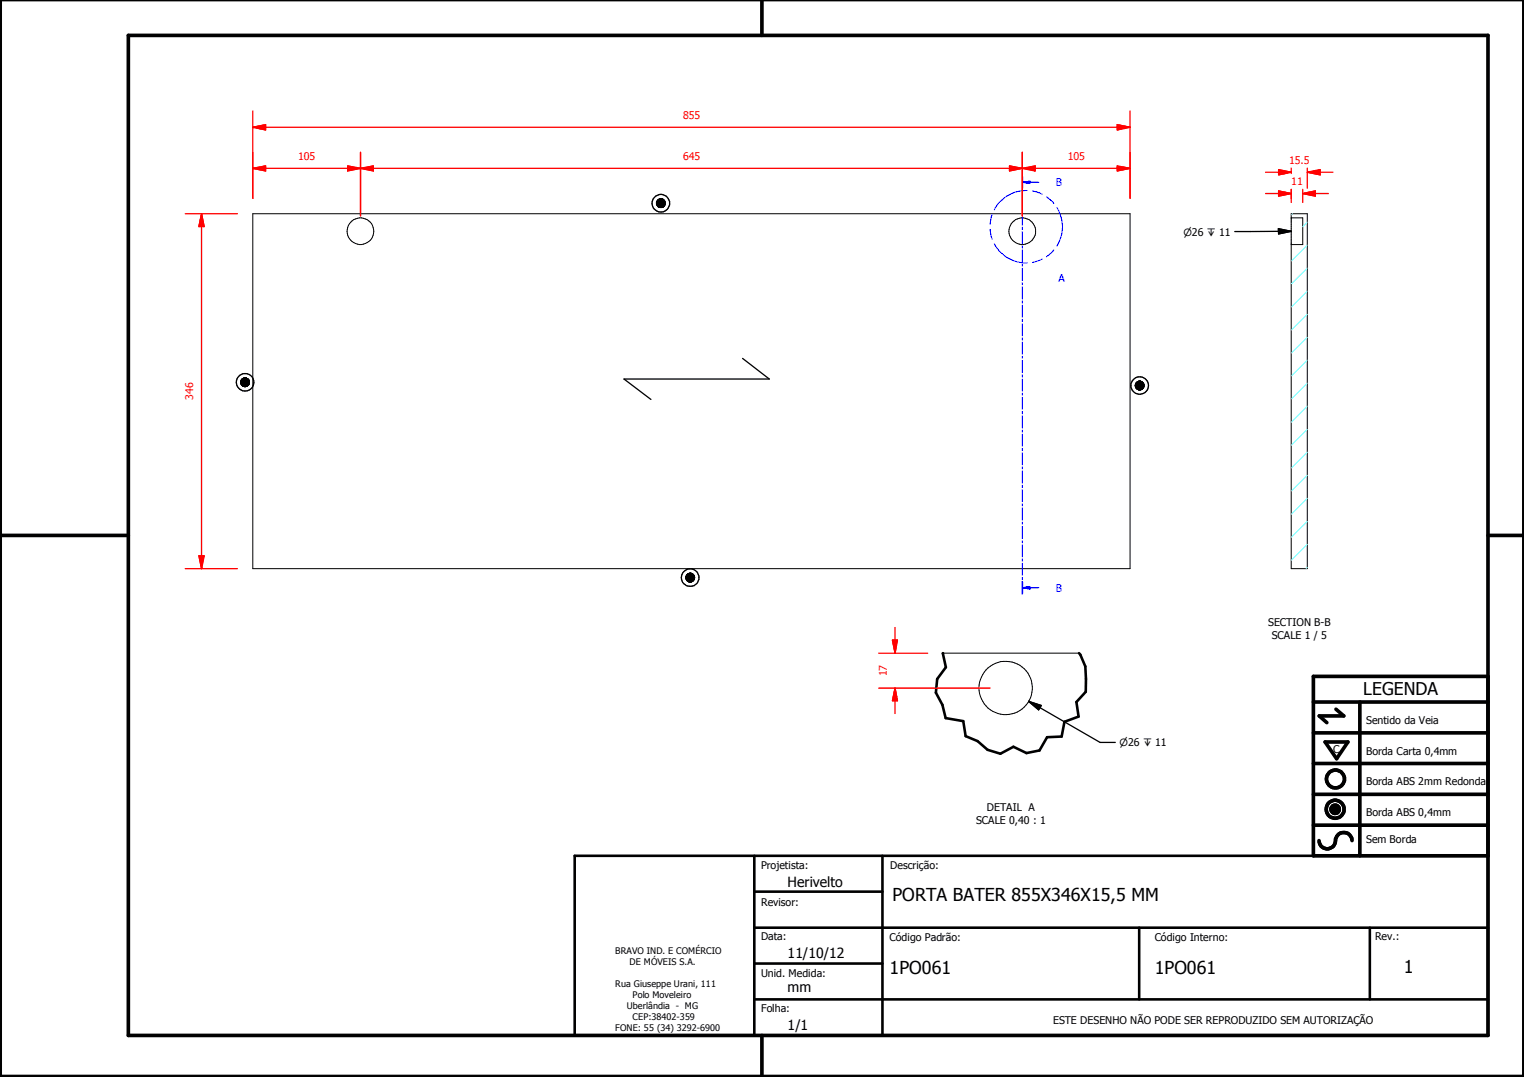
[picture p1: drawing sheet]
<svg xmlns="http://www.w3.org/2000/svg" width="297mm" height="210mm" viewBox="0 0 297 210" stroke-linecap="round" stroke-linejoin="round" font-family="sans-serif">
<g fill="none" stroke="#000" stroke-width=".19">
<path d="M128 39.5l1.7 .1zM128 39.6l1.7 .1zM128 39.7h1.7zM128 39.7l1.6 .1zM128 39.8l1.6 .1zM128 39.4l1.7 .1h-1.7zM128 39.4h1.6l.1 .1zM128 39.9h1.6zM128 39.9l1.6 .1zM128 39.4h1.6zM128.1 40h1.5zM128.1 40h1.4z"/>
<path d="M128.1 39.3l1.5 .1zM128.1 39.2l1.5 .1h-1.5zM128.1 39.2h1.4l.1 .1zM128.1 39.1l1.4 .1zM128.2 39l1.3 .1zM128.2 39h1.3zM128.3 38.9l1.1 .1h-1.2zM128.3 38.9l1.1 .1zM128.3 38.9h1zM128.4 38.9h.9zM128.4 38.9h.8zM128.5 38.9h.7z"/>
<path d="M128.6 38.8l.6 .1h-.7zM128.6 38.8l.6 .1zM128.6 38.8h.5zM128.6 38.8h.4zM128.7 38.8h.3zM128.7 38.8h.2zM49.3 41.7h171v69.1h-171zM128.1 40l1.4 .1zM128.1 40.1h1.4zM128.1 40.1l1.4 .1zM128.2 40.2h1.3zM128.2 40.2l1.2 .1z"/>
<path d="M128.2 40.3h1.2zM128.2 40.3h1.1zM128.3 40.3h1zM128.3 40.3h.9zM128.4 40.3h.8zM128.4 40.3l.8 .1zM128.5 40.4h.7zM128.5 40.4h.6zM128.6 40.4h.5zM128.6 40.4h.4zM128.6 40.4h.3zM128.7 40.4h.2z"/>
<path d="M251.7 42.5h2.2v5.2h-2.2M251.7 41.7h3.1v69.1h-3.1zM46.9 74.5l1.7 .1zM46.9 74.4l1.7 .1zM46.9 74.6l1.7 .1zM46.9 74.7h1.7zM46.9 74.7l1.7 .1zM46.9 74.8h1.7zM46.9 74.3l1.7 .1zM46.9 74.3h1.7zM47 74.8h1.6zM47 74.8l1.5 .1z"/>
<path d="M47 74.2l1.6 .1zM47 74.9h1.5zM47 74.9l1.5 .1zM47 74.1l1.6 .1zM47.1 75h1.4zM47.1 75l1.3 .1zM47.1 74l1.4 .1zM47.2 75.1h1.2zM47.2 75.1h1.1zM47.2 73.9l1.3 .1h-1.4zM47.2 73.9l1.3 .1zM47.2 75.1l1.1 .1z"/>
<path d="M47.2 73.9h1.2zM47.2 73.9h1.1zM47.3 75.2h1zM47.3 75.2h.9zM47.3 73.8l1 .1zM47.3 75.2l.8 .1zM47.3 73.8h1zM47.3 73.8h.9zM47.4 75.3h.7zM47.4 75.3h.6zM47.4 73.7l.8 .1zM47.4 73.7h.7z"/>
<path d="M47.5 75.3h.5zM47.5 73.7h.6zM47.5 73.7h.5zM47.6 75.3h.4zM47.6 75.3l.2 .1zM47.6 73.7h.4zM47.7 75.4h.1zM47.7 73.7h.3zM47.7 73.7h.1zM221.3 75.1h1.7zM221.3 75.1l1.7 .1zM221.3 75.2l1.7 .1z"/>
<path d="M221.3 75.3h1.7zM221.3 75.3l1.6 .1zM221.3 75.4l1.6 .1zM221.3 75l1.7 .1zM221.3 74.9l1.7 .1zM221.4 75.5h1.5zM221.4 75.5l1.4 .1zM221.4 74.8l1.5 .1zM221.4 75.6h1.4zM221.4 74.7l1.5 .1zM221.4 75.6l1.4 .1zM221.4 74.6l1.4 .1z"/>
<path d="M221.4 74.6h1.4zM221.5 75.7h1.3zM221.5 75.7l1.2 .1zM221.5 74.5l1.3 .1zM221.6 75.8h1.1zM221.6 75.8h1zM221.6 74.5h1.2zM221.6 74.5h1.1zM221.7 75.8h.9zM221.7 75.8l.8 .1zM221.7 74.5h1zM221.7 74.5h.9z"/>
<path d="M221.7 75.9h.8zM221.7 74.4l.9 .1zM221.7 74.4h.8zM221.8 75.9h.7zM221.8 75.9h.6zM221.8 74.4h.7zM221.9 75.9h.5zM221.9 75.9h.4zM221.9 74.3l.6 .1zM221.9 74.3h.5zM222 75.9h.3zM222 75.9l.2 .1z"/>
<path d="M222 74.3h.4zM222 74.3h.3zM222 76h.2zM222 74.3h.2zM133.7 112.5l1.7 .1zM133.7 112.6h1.7zM133.7 112.6l1.6 .1zM133.7 112.7h1.6v.2zM133.7 112.7l1.6 .2h-1.6zM133.7 112.4l1.7 .1zM133.7 112.9h1.6zM133.7 112.3l1.6 .1z"/>
<path d="M133.8 112.9h1.5zM133.8 112.9l1.5 .1zM133.8 112.2l1.5 .1zM133.8 113h1.5zM133.8 113l1.4 .1zM133.8 112.1l1.5 .1zM133.8 112.1h1.5zM133.9 113.1h1.3zM133.9 113.1l1.3 .1zM133.9 112.1h1.4zM133.9 113.2h1.3zM133.9 113.2h1.2z"/>
<path d="M133.9 112l1.3 .1zM133.9 113.2h1.1zM133.9 112h1.3zM133.9 112h1.2zM134 113.2h1zM134 113.2l1 .1zM134 111.9l1.1 .1zM134 111.9h1zM134.1 113.3h.9zM134.1 113.3l.8 .1zM134.1 111.8l.9 .1zM134.1 111.8h.9z"/>
<path d="M134.2 113.4h.7zM134.2 113.4h.6zM134.2 111.8h.8zM134.2 111.8h.7zM134.3 113.4h.5zM134.3 113.4h.4zM134.3 111.8h.6zM134.3 111.8h.5zM134.4 113.4h.3zM134.4 113.4h.2zM134.4 111.8h.4zM134.4 111.8h.3z"/>
<path d="M134.4 111.7l.3 .1zM134.4 111.7h.2zM183.8 127.3h26.5M259.4 157.6l1.6 .1zM259.4 157.7l1.6 .1zM259.4 157.8l1.6 .1zM259.4 157.9h1.6v.1zM259.4 157.9l1.6 .1h-1.5zM259.4 157.6h1.6zM259.5 158h1.5zM259.5 158l1.4 .1zM259.5 157.5l1.5 .1z"/>
<path d="M259.5 158.1h1.4zM259.5 157.4l1.5 .1zM259.5 158.1l1.4 .1zM259.5 157.3l1.4 .1zM259.6 158.2h1.3zM259.6 158.2h1.2zM259.6 157.2l1.3 .1zM259.6 158.2l1.2 .1zM259.6 157.2h1.3zM259.7 158.3h1.1zM259.7 158.3l1 .1zM259.7 157.1l1.1 .1z"/>
<path d="M259.7 157.1h1.1zM259.8 158.4h.9zM259.8 158.4h.8zM259.8 157.1h1zM259.8 157.1h.9zM259.8 158.4l.8 .1zM259.8 157l.9 .1zM259.8 157h.8zM259.9 158.5h.7zM259.9 158.5h.6zM259.9 157h.7zM260 158.5h.5z"/>
<path d="M260 158.5h.4zM260 157h.6zM260.1 158.5h.3zM260.1 158.5h.2zM260.1 156.9l.4 .1zM260.1 156.9h.3zM260.1 156.9h.2z"/>
<circle cx="70.3" cy="45.1" r="2.6"/>
<circle cx="199.2" cy="45.1" r="2.6"/>
<circle cx="196" cy="134.1" r="5.2"/>
</g>
<path d="M183.8 127.3l.6 2.7-1.7 2.3-.3 2.7 1.3 2.4 .6 2.6 3.4 .5 .5 3 2.3 .9 2 1.7 2.5 .8 2.5-1.4 2.6 1.3 2.5-.5 1.5-2.6 2.8-.1 .6-2.9 2.7-1-.4-2.9 1.8-2 .1-2.5-.2-2.4-.9-2.3-.3-.3M112 166.8h178v35h-178zM147 173.8h25M147 166.8v35M172 166.8v35M147 194.8h143M147 180.8h143M147 187.8h25M222 180.8v14M267 180.8v14" fill="none" stroke="#000" stroke-width=".51"/>
<g fill="#000">
<path d="M128 39.4l1.7 .1h-1.7zM128 39.4h1.6l.1 .1zM128 39.4h1.6zM128.1 39.3l1.5 .1zM128.1 39.2l1.5 .1h-1.5zM128.1 39.2h1.4l.1 .1zM128.1 39.1l1.4 .1zM128.2 39l1.3 .1zM128.2 39h1.3zM128.3 38.9l1.1 .1h-1.2zM128.3 38.9l1.1 .1zM128.3 38.9h1z"/>
<path d="M128.4 38.9h.9zM128.4 38.9h.8zM128.5 38.9h.7zM128.6 38.8l.6 .1h-.7zM128.6 38.8l.6 .1zM128.6 38.8h.5zM128.6 38.8h.4zM128.7 38.8h.3zM128.7 38.8h.2zM128 39.9l1.6 .1zM128.1 40h1.5zM128 39.7l1.6 .1z"/>
<path d="M128 39.8l1.6 .1zM128 39.9h1.6zM128 39.5l1.7 .1zM128 39.6l1.7 .1zM128 39.7h1.7zM128.6 40.4h.3zM128.7 40.4h.2zM128.6 40.4h.4zM128.5 40.4h.6zM128.6 40.4h.5zM128.4 40.3l.8 .1zM128.5 40.4h.7z"/>
<path d="M128.3 40.3h.9zM128.4 40.3h.8zM128.2 40.3h1.1zM128.3 40.3h1zM128.2 40.2l1.2 .1zM128.2 40.3h1.2zM128.1 40.1l1.4 .1zM128.2 40.2h1.3zM128.1 40l1.4 .1zM128.1 40.1h1.4zM128.1 40h1.4zM46.9 74.3l1.7 .1z"/>
<path d="M46.9 74.3h1.7zM47 74.2l1.6 .1zM47 74.1l1.6 .1zM47.1 74l1.4 .1zM47.2 73.9l1.3 .1h-1.4zM47.2 73.9l1.3 .1zM47.2 73.9h1.2zM47.2 73.9h1.1zM47.3 73.8l1 .1zM47.3 73.8h1zM47.3 73.8h.9zM47.4 73.7l.8 .1z"/>
<path d="M47.4 73.7h.7zM47.5 73.7h.6zM47.5 73.7h.5zM47.6 73.7h.4zM47.7 73.7h.3zM47.7 73.7h.1zM47.6 75.3l.2 .1zM47.7 75.4h.1zM47.5 75.3h.5zM47.6 75.3h.4zM47.4 75.3h.6zM47.3 75.2l.8 .1z"/>
<path d="M47.4 75.3h.7zM47.3 75.2h.9zM47.2 75.1l1.1 .1zM47.3 75.2h1zM47.2 75.1h1.1zM47.1 75l1.3 .1zM47.2 75.1h1.2zM47 74.9l1.5 .1zM47.1 75h1.4zM47 74.8l1.5 .1zM47 74.9h1.5zM46.9 74.7l1.7 .1z"/>
<path d="M46.9 74.8h1.7zM47 74.8h1.6zM46.9 74.4l1.7 .1zM46.9 74.5l1.7 .1zM46.9 74.6l1.7 .1zM46.9 74.7h1.7zM221.3 75l1.7 .1zM221.3 74.9l1.7 .1zM221.4 74.8l1.5 .1zM221.4 74.7l1.5 .1zM221.4 74.6l1.4 .1zM221.4 74.6h1.4z"/>
<path d="M221.5 74.5l1.3 .1zM221.6 74.5h1.2zM221.6 74.5h1.1zM221.7 74.5h1zM221.7 74.5h.9zM221.7 74.4l.9 .1zM221.7 74.4h.8zM221.8 74.4h.7zM221.9 74.3l.6 .1zM221.9 74.3h.5zM222 74.3h.4zM222 74.3h.3z"/>
<path d="M222 74.3h.2zM222 75.9l.2 .1zM222 76h.2zM221.9 75.9h.4zM222 75.9h.3zM221.8 75.9h.6zM221.9 75.9h.5zM221.7 75.9h.8zM221.8 75.9h.7zM221.7 75.8l.8 .1zM221.6 75.8h1zM221.7 75.8h.9z"/>
<path d="M221.5 75.7l1.2 .1zM221.6 75.8h1.1zM221.4 75.6l1.4 .1zM221.5 75.7h1.3zM221.4 75.6h1.4zM221.4 75.5l1.4 .1zM221.3 75.3l1.6 .1zM221.3 75.4l1.6 .1zM221.4 75.5h1.5zM221.3 75.1h1.7zM221.3 75.1l1.7 .1zM221.3 75.2l1.7 .1z"/>
<path d="M221.3 75.3h1.7zM133.7 112.4l1.7 .1zM133.7 112.3l1.6 .1zM133.8 112.2l1.5 .1zM133.8 112.1l1.5 .1zM133.8 112.1h1.5zM133.9 112.1h1.4zM133.9 112l1.3 .1zM133.9 112h1.3zM133.9 112h1.2zM134 111.9l1.1 .1zM134 111.9h1z"/>
<path d="M134.1 111.8l.9 .1zM134.1 111.8h.9zM134.2 111.8h.8zM134.2 111.8h.7zM134.3 111.8h.6zM134.3 111.8h.5zM134.4 111.8h.4zM134.4 111.8h.3zM134.4 111.7l.3 .1zM134.4 111.7h.2zM134.4 113.4h.2zM134.3 113.4h.4z"/>
<path d="M134.4 113.4h.3zM134.2 113.4h.6zM134.3 113.4h.5zM134.1 113.3l.8 .1zM134.2 113.4h.7zM134 113.2l1 .1zM134.1 113.3h.9zM133.9 113.2h1.1zM134 113.2h1zM133.9 113.2h1.2zM133.9 113.1l1.3 .1zM133.9 113.2h1.3z"/>
<path d="M133.8 113l1.4 .1zM133.9 113.1h1.3zM133.8 112.9l1.5 .1zM133.8 113h1.5zM133.7 112.9h1.6zM133.8 112.9h1.5zM133.7 112.6l1.6 .1zM133.7 112.7h1.6v.2zM133.7 112.7l1.6 .2h-1.6zM133.7 112.5l1.7 .1zM133.7 112.6h1.7zM259.4 157.6h1.6z"/>
<path d="M259.5 157.5l1.5 .1zM259.5 157.4l1.5 .1zM259.5 157.3l1.4 .1zM259.6 157.2l1.3 .1zM259.6 157.2h1.3zM259.7 157.1l1.1 .1zM259.7 157.1h1.1zM259.8 157.1h1zM259.8 157.1h.9zM259.8 157l.9 .1zM259.8 157h.8zM259.9 157h.7z"/>
<path d="M260 157h.6zM260.1 156.9l.4 .1zM260.1 156.9h.3zM260.1 156.9h.2zM260.1 158.5h.2zM260 158.5h.4zM260.1 158.5h.3zM259.9 158.5h.6zM260 158.5h.5zM259.8 158.4l.8 .1zM259.9 158.5h.7zM259.8 158.4h.8z"/>
<path d="M259.7 158.3l1 .1zM259.8 158.4h.9zM259.6 158.2l1.2 .1zM259.7 158.3h1.1zM259.6 158.2h1.2zM259.5 158.1l1.4 .1zM259.6 158.2h1.3zM259.5 158l1.4 .1zM259.5 158.1h1.4zM259.4 157.9l1.6 .1h-1.5zM259.5 158h1.5zM259.4 157.6l1.6 .1z"/>
<path d="M259.4 157.7l1.6 .1zM259.4 157.8l1.6 .1zM259.4 157.9h1.6v.1z"/>
</g>
<g fill="none" stroke="#000" stroke-width=".71">
<path d="M148.5 0v6.9M297 -.1v209.9h-297v-209.9M25 6.9h265v194.9h-265zM0 104.4h25M290 104.4h7M256 136.8h34M260.4 138.2l1.5 1.3h-4.8l1.5 1.3M265 136.8v30M290 131.8h-34v35h34M256 154.8h34M256 148.8h34M256 142.8h34"/>
<path d="M258.3 144.6h4.4l-2.2 3.3zM256 160.8h34M257.1 163.8a1.62 1.62 0 0 0 1.8 1.6 1.62 1.62 0 0 0 1.4-1.9 1.63 1.63 0 0 1 1.7-1.2 1.63 1.63 0 0 1 1.5 1.5M148.5 201.8v8"/>
<circle cx="260.2" cy="157.7" r="1.76"/>
<circle cx="260.2" cy="157.7" r=".82"/>
<circle cx="260.3" cy="151.8" r="1.76"/>
</g>
<g fill="none" stroke="#00f" stroke-width=".19">
<path d="M199.3 34.3v2.4M199.3 37.1v.4M199.3 37.9v2.4M199.3 35.5h1.4M200.2 37.1a7.2 7.2 0 0 0-6.4 3.8M201.2 37.3l1.9 .5M204 38.4l1.4 1.3M193 44.7l.4 1.9M193.4 41.8l-.4 1.9M193.8 47.5a7 7 0 0 0 6.4 3.7M199.3 40.7v.4M199.3 41.5v2.4"/>
<path d="M199.3 44.3v.4M199.3 45.1v2.4M199.3 47.9v.4M199.3 48.7v2.4M199.3 51.5v.4M199.3 52.3v2.4M199.3 55.1v.4M199.3 55.9v2.4M199.3 58.6v.5M199.3 59.5v2.3M203.1 50.5l-1.9 .6M205.4 48.7l-1.4 1.3"/>
<path d="M206 40.4a6.9 6.9 0 0 1 0 7.5M199.3 62.2v.5M199.3 63.1v2.3M199.3 65.8v.5M199.3 66.7v2.3M199.3 69.4v.4M199.3 70.2v2.4M199.3 73v.5M199.3 73.9v2.3M199.3 76.6v.4M199.3 77.4v2.4M199.3 80.2v.4"/>
<path d="M199.3 81v2.4M199.3 83.8v.4M199.3 84.6v2.4M199.3 87.4v.4M199.3 88.2v2.4M199.3 91v.4M199.3 91.8v2.4M199.3 94.6v.4M199.3 95.4v2.4M199.3 98.2v.4M199.3 99v2.4M199.3 101.8v.4"/>
<path d="M199.3 102.6v2.4M199.3 105.4v.4M199.3 106.2v2.3M199.3 108.9v.5M199.3 109.8v2.3M199.3 112.5v.5M199.3 113.4v2.3"/>
</g>
<path d="M199.3 34.3v2.4M199.3 113.4v2.3" fill="none" stroke="#00f" stroke-width=".3"/>
<path d="M199.3 35.5l1.4-.2v.5z" fill="#00f"/>
<path d="M199.3 35.5l1.4-.2v.5zM200.7 35.5h1.8M199.3 114.6h1.4" fill="none" stroke="#00f" stroke-width=".19"/>
<path d="M199.3 114.6l1.4-.3v.5z" fill="#00f"/>
<path d="M199.3 114.6l1.4-.3v.5zM200.7 114.6h1.8" fill="none" stroke="#00f" stroke-width=".19"/>
<g fill="none" stroke="#0ff" stroke-width=".19">
<path d="M251.9 41.7l-.2 .2M254.8 56.7l-3.1 3.2M254.8 52.2l-3.1 3.1M254.8 47.8l-3.1 3.1M254.8 43.3l-.9 .9M254.8 79.2l-3.1 3.1M254.8 74.7l-3.1 3.1M254.8 70.2l-3.1 3.1M254.8 65.7l-3.1 3.1M254.8 61.3l-3.1 3M254.8 97.1l-3.1 3.1M254.8 92.6l-3.1 3.1"/>
<path d="M254.8 88.1l-3.1 3.1M254.8 83.7l-3.1 3.1M254.8 110.6l-.3 .2M254.8 106.1l-3.1 3.1M254.8 101.6l-3.1 3.1"/>
</g>
<path d="M39.3 108.3v2.5" fill="none" stroke="#f00" stroke-width=".25"/>
<path d="M38.8 108.3h1l-.5 2.5z" fill="#f00"/>
<path d="M39.3 41.7v2.5M38.8 108.3h1l-.5 2.5z" fill="none" stroke="#f00" stroke-width=".25"/>
<path d="M39.3 41.7l.5 2.5h-1z" fill="#f00"/>
<path d="M49.3 32.8h2.5M36.1 41.7h10.2M39.3 41.7l.5 2.5h-1zM39.3 44.2v64.1M36.1 110.8h10.2" fill="none" stroke="#f00" stroke-width=".25"/>
<path d="M49.3 32.8l2.5-.5v1z" fill="#f00"/>
<path d="M49.3 32.8l2.5-.5v1zM67.8 32.8h2.5" fill="none" stroke="#f00" stroke-width=".25"/>
<path d="M67.8 32.3l2.5 .5-2.5 .5z" fill="#f00"/>
<path d="M49.3 29.7v9M51.8 32.8h16M67.8 32.3l2.5 .5-2.5 .5zM70.3 32.8h2.5M70.3 29.7v12.4" fill="none" stroke="#f00" stroke-width=".25"/>
<path d="M70.3 32.8l2.5-.5v1z" fill="#f00"/>
<path d="M70.3 32.8l2.5-.5v1zM196.8 32.8h2.5" fill="none" stroke="#f00" stroke-width=".25"/>
<path d="M196.8 32.3l2.5 .5-2.5 .5z" fill="#f00"/>
<path d="M70.3 29.7v12.4M72.8 32.8h124M196.8 32.3l2.5 .5-2.5 .5zM199.3 32.8h2.5M199.3 29.7v12.4" fill="none" stroke="#f00" stroke-width=".25"/>
<path d="M199.3 32.8l2.5-.5v1z" fill="#f00"/>
<path d="M199.3 32.8l2.5-.5v1zM217.8 32.8h2.5" fill="none" stroke="#f00" stroke-width=".25"/>
<path d="M217.8 32.3l2.5 .5-2.5 .5z" fill="#f00"/>
<path d="M49.3 24.8h2.5M199.3 29.7v12.4M201.8 32.8h16M217.8 32.3l2.5 .5-2.5 .5zM220.3 29.7v9" fill="none" stroke="#f00" stroke-width=".25"/>
<path d="M49.3 24.8l2.5-.5v1z" fill="#f00"/>
<path d="M49.3 24.8l2.5-.5v1zM217.8 24.8h2.5" fill="none" stroke="#f00" stroke-width=".25"/>
<path d="M217.8 24.3l2.5 .5-2.5 .5z" fill="#f00"/>
<path d="M49.3 21.6v17.1M51.8 24.8h166M217.8 24.3l2.5 .5-2.5 .5zM220.3 21.6v17.1M249.2 37.7h2.5" fill="none" stroke="#f00" stroke-width=".25"/>
<g fill="none" stroke="#000" stroke-width=".25">
<path d="M144.7 69.8l5.2 4.1h-28.3l5.3 4"/>
<circle cx="128.8" cy="39.6" r=".86"/>
<circle cx="128.8" cy="39.6" r="1.72"/>
<circle cx="47.8" cy="74.5" r=".85"/>
<circle cx="47.8" cy="74.5" r="1.71"/>
<circle cx="222.1" cy="75.1" r="1.71"/>
<circle cx="222.1" cy="75.1" r=".85"/>
<circle cx="134.5" cy="112.6" r=".84"/>
<circle cx="134.5" cy="112.6" r="1.72"/>
</g>
<path d="M249.2 37.2l2.5 .5-2.5 .5z" fill="#f00"/>
<path d="M249.2 37.2l2.5 .5-2.5 .5zM253.9 37.7h2.5" fill="none" stroke="#f00" stroke-width=".25"/>
<path d="M253.9 37.7l2.5-.5v1z" fill="#f00"/>
<path d="M246.7 37.7h2.5M251.7 36.9v2.6M253.9 37.7l2.5-.5v1zM253.9 36.9v2.6M254.8 33.6h2.5M256.4 37.7h2.5" fill="none" stroke="#f00" stroke-width=".25"/>
<path d="M254.8 33.6l2.5-.5v1z" fill="#f00"/>
<path d="M249.2 33.6h2.5M254.8 33.6l2.5-.5v1z" fill="none" stroke="#f00" stroke-width=".25"/>
<path d="M249.2 33.1l2.5 .5-2.5 .5z" fill="#f00"/>
<path d="M246.7 33.6h2.5M249.2 33.1l2.5 .5-2.5 .5zM251.7 32.8v1M251.7 36.9v1.8M254.8 32.8v3.9M257.3 33.6h2.5M174.5 124.8v2.5" fill="none" stroke="#f00" stroke-width=".25"/>
<path d="M249.2 44.6l2.5 .5-2.5 .5zM251.7 45.1h-11M200.5 136.7l2.4 .8-.5 .8zM200.5 136.7l13.9 8h3" fill="none" stroke="#000" stroke-width=".25"/>
<path d="M249.2 44.6l2.5 .5-2.5 .5zM200.5 136.7l2.4 .8-.5 .8z" fill="#000"/>
<path d="M173.9 124.8h1l-.4 2.5z" fill="#f00"/>
<path d="M173.9 124.8h1l-.4 2.5zM174.5 134.1v2.5" fill="none" stroke="#f00" stroke-width=".25"/>
<path d="M174.5 134.1l.4 2.5h-1z" fill="#f00"/>
<path d="M171.3 134.1h21.7M171.3 127.3h9.5M174.5 134.1l.4 2.5h-1zM174.5 122.3v2.5M174.5 136.6v2.5" fill="none" stroke="#f00" stroke-width=".25"/>
<g font-size="3.5">
<text x="173.9" y="175.7">PORTA BATER 855X346X15,5 MM</text>
<text x="173.4" y="189.7">1PO061</text>
<text x="225.1" y="189.7">1PO061</text>
<text x="273.6" y="189.7">1</text>
</g>
<text font-size="3.4" x="265.7" y="135.4">LEGENDA</text>
<g font-size="2.7">
<text x="153.5" y="172.8">Herivelto</text>
<text x="153.5" y="186.6">11/10/12</text>
<text x="153.5" y="193.4">mm</text>
<text x="153.5" y="200.8">1/1</text>
</g>
<g font-size="2.1" fill="#f00">
<text x="133.1" y="23.2">855</text>
<text x="58.1" y="31.2">105</text>
<text x="133.1" y="31.2">645</text>
<text x="208.1" y="31.2">105</text>
<text x="251.2" y="32">15.5</text>
<text x="251.7" y="36.2">11</text>
<text x="37.7" y="78" transform="rotate(-90 37.7 78)">346</text>
<text x="172.8" y="131.8" transform="rotate(-90 172.8 131.8)">17</text>
</g>
<g font-size="2.1" fill="#00f">
<text x="205.8" y="36.3">B</text>
<text x="206.3" y="54.9">A</text>
<text x="205.8" y="115.3">B</text>
</g>
<g font-size="2.1">
<text x="247.2" y="122.1">SECTION B-B</text>
<text x="247.9" y="124.6">SCALE 1 / 5</text>
<text x="266.3" y="141.1">Sentido da Veia</text>
<text x="259.8" y="146.7">C</text>
<text x="266.3" y="147.2">Borda Carta 0,4mm</text>
<text x="266.3" y="153.1">Borda ABS 2mm Redonda</text>
<text x="190.2" y="160.7">SCALE 0,40 : 1</text>
<text x="192.4" y="158.2">DETAIL A</text>
<text x="266.3" y="159">Borda ABS 0,4mm</text>
<text x="266.3" y="164.4">Sem Borda</text>
<text x="148.4" y="169.3">Projetista:</text>
<text x="173.5" y="169.5">Descrição:</text>
<text x="148.4" y="176.6">Revisor:</text>
<text x="148.4" y="183.2">Data:</text>
<text x="173.4" y="183.3">Código Padrão:</text>
<text x="225.1" y="183.3">Código Interno:</text>
<text x="268" y="183.2">Rev.:</text>
<text x="148.4" y="190.5">Unid. Medida:</text>
<text x="148.4" y="197.2">Folha:</text>
<text x="205.3" y="199.5">ESTE DESENHO NÃO PODE SER REPRODUZIDO SEM AUTORIZAÇÃO</text>
</g>
<g font-size="1.9">
<text x="230.7" y="45.9">⌀26 ↧ 11</text>
<text x="218.2" y="145.4">⌀26 ↧ 11</text>
</g>
<g font-size="1.8">
<text x="119.9" y="186">BRAVO IND. E COMÉRCIO</text>
<text x="122.7" y="188.1">DE MÓVEIS S.A.</text>
<text x="119.9" y="192.4">Rua Giuseppe Urani, 111</text>
<text x="122.2" y="196.7">Uberlândia - MG</text>
<text x="123.3" y="194.6">Polo Moveleiro</text>
<text x="119.9" y="201">FONE: 55 (34) 3292-6900</text>
<text x="123.3" y="198.8">CEP:38402-359</text>
</g>
</svg>
